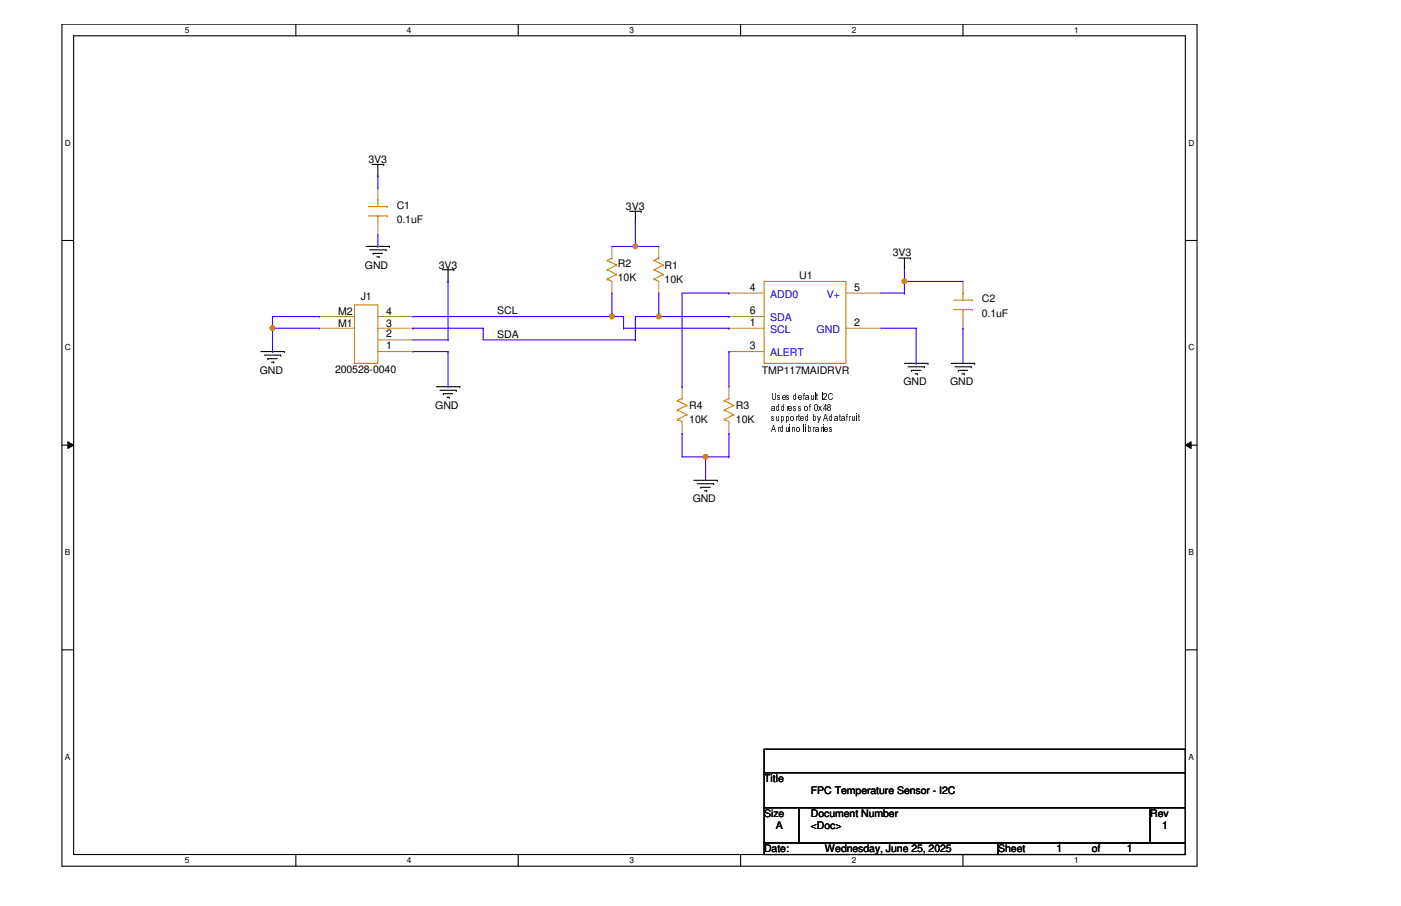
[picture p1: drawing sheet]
<svg xmlns="http://www.w3.org/2000/svg" width="432mm" height="279mm" viewBox="0 0 432 279" stroke-linecap="round" stroke-linejoin="round" font-family="sans-serif">
<path d="M19.1 7.5h349.8v259.6h-349.8zM22.7 11h342.6v252.5h-342.6z" fill="none" stroke="#000" stroke-width=".34"/>
<g fill="#fff">
<path d="M56.9 7.8h1.5v2.9h-1.5z"/>
<path d="M56.9 263.9h1.5v2.9h-1.5z"/>
</g>
<path d="M91.2 7.5v3.5M91.2 263.5v3.6" fill="none" stroke="#000" stroke-width=".34"/>
<g fill="#fff">
<path d="M125.4 7.8h1.5v2.9h-1.5z"/>
<path d="M125.4 263.9h1.5v2.9h-1.5z"/>
</g>
<path d="M159.7 7.5v3.5M159.7 263.5v3.6" fill="none" stroke="#000" stroke-width=".34"/>
<g fill="#fff">
<path d="M194 7.8h1.4v2.9h-1.4z"/>
<path d="M194 263.9h1.4v2.9h-1.4z"/>
</g>
<path d="M228.3 7.5v3.5M228.3 263.5v3.6" fill="none" stroke="#000" stroke-width=".34"/>
<g fill="#fff">
<path d="M262.5 7.8h1.4v2.9h-1.4z"/>
<path d="M262.5 263.9h1.4v2.9h-1.4z"/>
</g>
<path d="M296.8 7.5v3.5M296.8 263.5v3.6" fill="none" stroke="#000" stroke-width=".34"/>
<g fill="#fff">
<path d="M331 7.8h1.5v2.9h-1.5z"/>
<path d="M331 263.9h1.5v2.9h-1.5z"/>
<path d="M20 42.6h1.9v2.9h-1.9z"/>
<path d="M366.3 42.6h1.8v2.9h-1.8z"/>
<path d="M20 105.7h1.9v2.9h-1.9z"/>
<path d="M366.3 105.7h1.8v2.9h-1.8z"/>
</g>
<path d="M19.1 74.2h3.6M365.3 74.2h3.6" fill="none" stroke="#000" stroke-width=".34"/>
<g fill="#fff">
<path d="M20 168.8h1.8v2.9h-1.8z"/>
<path d="M366.3 168.8h1.7v2.9h-1.7z"/>
</g>
<path d="M19.1 137.3h3.6M365.3 137.3h3.6" fill="none" stroke="#000" stroke-width=".34"/>
<path d="M20.9 136.2l1.8 1.1-1.8 1zM365.3 137.3l1.8-1.1v2.1z" fill="#000"/>
<path d="M20.9 136.2l1.8 1.1-1.8 1zM365.3 137.3l1.8-1.1v2.1z" fill="none" stroke="#000" stroke-width=".31"/>
<g fill="#fff">
<path d="M20 231.9h1.8v2.9h-1.8z"/>
<path d="M366.3 231.9h1.7v2.9h-1.7z"/>
</g>
<g fill="none" stroke="#000" stroke-width=".34">
<path d="M114.7 50.7h3.6M116.5 50.7v3.6M112.9 76h7.2M114 77h5M115 78.1h2.9M116.1 79.2h.7M194 65.2h3.6M195.8 65.2v3.5M277 79.6h3.6M278.8 79.6v3.6M136.3 83.2h3.6M138.1 83.2v3.6"/>
<path d="M80.4 108.4h7.2M81.5 109.5h5M82.6 110.6h2.8M83.7 111.7h.7M134.5 119.3h7.2M278.8 112.1h7.2M279.9 113.1h5M280.9 114.2h2.9M282 115.3h.7M293.2 112.1h7.2M294.3 113.1h5M295.4 114.2h2.8"/>
<path d="M296.5 115.3h.7M135.6 120.4h5M136.7 121.4h2.8M137.8 122.5h.7M213.9 148.1h7.2M214.9 149.2h5.1M216 150.3h2.9M217.1 151.3h.7M19.1 200.4h3.6M365.3 200.4h3.6M235.5 231.1h129.8v7.2h-129.8zM235.5 238.3h129.8v10.8h-129.8z"/>
<path d="M235.5 249.1h10.8v10.8h-10.8zM235.5 259.9h72.1v3.6h-72.1zM246.3 249.1h108.2v10.8h-108.2zM307.6 259.9h57.7v3.6h-57.7zM354.5 249.1h10.8v10.8h-10.8z"/>
</g>
<g fill="#000">
<circle cx="116.5" cy="54.3" r=".17"/>
<circle cx="118.3" cy="50.7" r=".17"/>
<circle cx="115" cy="78.1" r=".17"/>
<circle cx="116.8" cy="79.2" r=".17"/>
<circle cx="119" cy="77" r=".17"/>
<circle cx="120.1" cy="76" r=".17"/>
<circle cx="195.8" cy="68.7" r=".17"/>
<circle cx="197.6" cy="65.2" r=".17"/>
<circle cx="280.6" cy="79.6" r=".17"/>
<circle cx="138.1" cy="86.8" r=".17"/>
<circle cx="139.9" cy="83.2" r=".17"/>
<circle cx="278.8" cy="83.2" r=".17"/>
<circle cx="82.6" cy="110.6" r=".17"/>
<circle cx="84.4" cy="111.7" r=".17"/>
<circle cx="86.5" cy="109.5" r=".17"/>
<circle cx="87.6" cy="108.4" r=".17"/>
<circle cx="141.7" cy="119.3" r=".17"/>
<circle cx="280.9" cy="114.2" r=".17"/>
<circle cx="282.7" cy="115.3" r=".17"/>
<circle cx="284.9" cy="113.1" r=".17"/>
<circle cx="286" cy="112.1" r=".17"/>
<circle cx="295.4" cy="114.2" r=".17"/>
<circle cx="297.2" cy="115.3" r=".17"/>
<circle cx="299.3" cy="113.1" r=".17"/>
<circle cx="300.4" cy="112.1" r=".17"/>
<circle cx="136.7" cy="121.4" r=".17"/>
<circle cx="138.5" cy="122.5" r=".17"/>
<circle cx="140.6" cy="120.4" r=".17"/>
<circle cx="216" cy="150.3" r=".17"/>
<circle cx="217.8" cy="151.3" r=".17"/>
<circle cx="220" cy="149.2" r=".17"/>
<circle cx="221.1" cy="148.1" r=".17"/>
</g>
<path d="M187.2 86.1l1.4 .7" fill="none" stroke="#cc8006" stroke-width=".34"/>
<circle cx="187.2" cy="86.1" r=".17" fill="#cc8006"/>
<path d="M190 84.6l-2.8 1.5" fill="none" stroke="#cc8006" stroke-width=".34"/>
<circle cx="190" cy="84.6" r=".17" fill="#cc8006"/>
<path d="M187.2 83.2l2.8 1.4" fill="none" stroke="#cc8006" stroke-width=".34"/>
<circle cx="187.2" cy="83.2" r=".17" fill="#cc8006"/>
<path d="M190 81.7l-2.8 1.5" fill="none" stroke="#cc8006" stroke-width=".34"/>
<circle cx="190" cy="81.7" r=".17" fill="#cc8006"/>
<path d="M187.2 80.3l2.8 1.4" fill="none" stroke="#cc8006" stroke-width=".34"/>
<circle cx="187.2" cy="80.3" r=".17" fill="#cc8006"/>
<path d="M188.6 79.6l-1.4 .7" fill="none" stroke="#cc8006" stroke-width=".34"/>
<circle cx="188.6" cy="79.6" r=".17" fill="#cc8006"/>
<path d="M188.6 86.8v3.6" fill="none" stroke="#a84" stroke-width=".34"/>
<circle cx="188.6" cy="90.4" r=".17" fill="#a84"/>
<path d="M188.6 76v3.6" fill="none" stroke="#a84" stroke-width=".34"/>
<circle cx="188.6" cy="76" r=".17" fill="#a84"/>
<path d="M109.3 94h7.2v18.1h-7.2z" fill="none" stroke="#cc8006" stroke-width=".34"/>
<path d="M116.5 108.4h10.8" fill="none" stroke="#a84" stroke-width=".34"/>
<circle cx="127.3" cy="108.4" r=".17" fill="#a84"/>
<path d="M116.5 104.8h10.8" fill="none" stroke="#a84" stroke-width=".34"/>
<circle cx="127.3" cy="104.8" r=".17" fill="#a84"/>
<path d="M116.5 101.2h10.8" fill="none" stroke="#a84" stroke-width=".34"/>
<circle cx="127.3" cy="101.2" r=".17" fill="#a84"/>
<path d="M116.5 97.6h10.8" fill="none" stroke="#a84" stroke-width=".34"/>
<circle cx="127.3" cy="97.6" r=".17" fill="#a84"/>
<path d="M98.4 101.2h10.9" fill="none" stroke="#a84" stroke-width=".34"/>
<circle cx="98.4" cy="101.2" r=".17" fill="#a84"/>
<path d="M98.4 97.6h10.9" fill="none" stroke="#a84" stroke-width=".34"/>
<circle cx="98.4" cy="97.6" r=".17" fill="#a84"/>
<path d="M201.6 86.1l1.4 .7" fill="none" stroke="#cc8006" stroke-width=".34"/>
<circle cx="201.6" cy="86.1" r=".17" fill="#cc8006"/>
<path d="M204.5 84.6l-2.9 1.5" fill="none" stroke="#cc8006" stroke-width=".34"/>
<circle cx="204.5" cy="84.6" r=".17" fill="#cc8006"/>
<path d="M201.6 83.2l2.9 1.4" fill="none" stroke="#cc8006" stroke-width=".34"/>
<circle cx="201.6" cy="83.2" r=".17" fill="#cc8006"/>
<path d="M204.5 81.7l-2.9 1.5" fill="none" stroke="#cc8006" stroke-width=".34"/>
<circle cx="204.5" cy="81.7" r=".17" fill="#cc8006"/>
<path d="M201.6 80.3l2.9 1.4" fill="none" stroke="#cc8006" stroke-width=".34"/>
<circle cx="201.6" cy="80.3" r=".17" fill="#cc8006"/>
<path d="M203 79.6l-1.4 .7" fill="none" stroke="#cc8006" stroke-width=".34"/>
<circle cx="203" cy="79.6" r=".17" fill="#cc8006"/>
<path d="M203 86.8v3.6" fill="none" stroke="#a84" stroke-width=".34"/>
<circle cx="203" cy="90.4" r=".17" fill="#a84"/>
<path d="M203 76v3.6" fill="none" stroke="#a84" stroke-width=".34"/>
<circle cx="203" cy="76" r=".17" fill="#a84"/>
<path d="M293.9 95.5h5.8" fill="none" stroke="#cc8006" stroke-width=".34"/>
<circle cx="299.7" cy="95.5" r=".17" fill="#cc8006"/>
<path d="M293.9 92.6h5.8" fill="none" stroke="#cc8006" stroke-width=".34"/>
<circle cx="299.7" cy="92.6" r=".17" fill="#cc8006"/>
<path d="M296.8 90.4v2.2" fill="none" stroke="#cc8006" stroke-width=".34"/>
<circle cx="296.8" cy="90.4" r=".17" fill="#cc8006"/>
<path d="M296.8 95.5v2.1" fill="none" stroke="#cc8006" stroke-width=".34"/>
<circle cx="296.8" cy="95.5" r=".17" fill="#cc8006"/>
<path d="M296.8 86.8v3.6" fill="none" stroke="#a84" stroke-width=".34"/>
<circle cx="296.8" cy="86.8" r=".17" fill="#a84"/>
<path d="M296.8 97.6v3.6" fill="none" stroke="#a84" stroke-width=".34"/>
<circle cx="296.8" cy="101.2" r=".17" fill="#a84"/>
<path d="M113.6 66.6h5.7" fill="none" stroke="#cc8006" stroke-width=".34"/>
<circle cx="119.3" cy="66.6" r=".17" fill="#cc8006"/>
<path d="M113.6 63.7h5.7" fill="none" stroke="#cc8006" stroke-width=".34"/>
<circle cx="119.3" cy="63.7" r=".17" fill="#cc8006"/>
<path d="M116.5 61.6v2.1" fill="none" stroke="#cc8006" stroke-width=".34"/>
<circle cx="116.5" cy="61.6" r=".17" fill="#cc8006"/>
<path d="M116.5 66.6v2.1" fill="none" stroke="#cc8006" stroke-width=".34"/>
<circle cx="116.5" cy="66.6" r=".17" fill="#cc8006"/>
<path d="M116.5 58v3.6" fill="none" stroke="#a84" stroke-width=".34"/>
<circle cx="116.5" cy="58" r=".17" fill="#a84"/>
<path d="M116.5 68.7v3.6" fill="none" stroke="#a84" stroke-width=".34"/>
<circle cx="116.5" cy="72.3" r=".17" fill="#a84"/>
<path d="M235.5 86.8h25.2v25.3h-25.2z" fill="none" stroke="#cc8006" stroke-width=".34"/>
<path d="M224.7 101.2h10.8" fill="none" stroke="#a84" stroke-width=".34"/>
<circle cx="224.7" cy="101.2" r=".17" fill="#a84"/>
<path d="M260.7 101.2h10.9" fill="none" stroke="#a84" stroke-width=".34"/>
<circle cx="271.6" cy="101.2" r=".17" fill="#a84"/>
<path d="M224.7 108.4h10.8" fill="none" stroke="#a84" stroke-width=".34"/>
<circle cx="224.7" cy="108.4" r=".17" fill="#a84"/>
<path d="M224.7 90.4h10.8" fill="none" stroke="#a84" stroke-width=".34"/>
<circle cx="224.7" cy="90.4" r=".17" fill="#a84"/>
<path d="M260.7 90.4h10.9" fill="none" stroke="#a84" stroke-width=".34"/>
<circle cx="271.6" cy="90.4" r=".17" fill="#a84"/>
<path d="M224.7 97.6h10.8" fill="none" stroke="#a84" stroke-width=".34"/>
<circle cx="224.7" cy="97.6" r=".17" fill="#a84"/>
<path d="M208.8 129.4l1.4 .7" fill="none" stroke="#cc8006" stroke-width=".34"/>
<circle cx="208.8" cy="129.4" r=".17" fill="#cc8006"/>
<path d="M211.7 127.9l-2.9 1.5" fill="none" stroke="#cc8006" stroke-width=".34"/>
<circle cx="211.7" cy="127.9" r=".17" fill="#cc8006"/>
<path d="M208.8 126.4l2.9 1.5" fill="none" stroke="#cc8006" stroke-width=".34"/>
<circle cx="208.8" cy="126.4" r=".17" fill="#cc8006"/>
<path d="M211.7 125l-2.9 1.4" fill="none" stroke="#cc8006" stroke-width=".34"/>
<circle cx="211.7" cy="125" r=".17" fill="#cc8006"/>
<path d="M208.8 123.6l2.9 1.4" fill="none" stroke="#cc8006" stroke-width=".34"/>
<circle cx="208.8" cy="123.6" r=".17" fill="#cc8006"/>
<path d="M210.2 122.9l-1.4 .7" fill="none" stroke="#cc8006" stroke-width=".34"/>
<circle cx="210.2" cy="122.9" r=".17" fill="#cc8006"/>
<path d="M210.2 130.1v3.6" fill="none" stroke="#a84" stroke-width=".34"/>
<circle cx="210.2" cy="133.7" r=".17" fill="#a84"/>
<path d="M210.2 119.3v3.6" fill="none" stroke="#a84" stroke-width=".34"/>
<circle cx="210.2" cy="119.3" r=".17" fill="#a84"/>
<path d="M223.2 129.4l1.5 .7" fill="none" stroke="#cc8006" stroke-width=".34"/>
<circle cx="223.2" cy="129.4" r=".17" fill="#cc8006"/>
<path d="M226.1 127.9l-2.9 1.5" fill="none" stroke="#cc8006" stroke-width=".34"/>
<circle cx="226.1" cy="127.9" r=".17" fill="#cc8006"/>
<path d="M223.2 126.4l2.9 1.5" fill="none" stroke="#cc8006" stroke-width=".34"/>
<circle cx="223.2" cy="126.4" r=".17" fill="#cc8006"/>
<path d="M226.1 125l-2.9 1.4" fill="none" stroke="#cc8006" stroke-width=".34"/>
<circle cx="226.1" cy="125" r=".17" fill="#cc8006"/>
<path d="M223.2 123.6l2.9 1.4" fill="none" stroke="#cc8006" stroke-width=".34"/>
<circle cx="223.2" cy="123.6" r=".17" fill="#cc8006"/>
<path d="M224.7 122.9l-1.5 .7" fill="none" stroke="#cc8006" stroke-width=".34"/>
<circle cx="224.7" cy="122.9" r=".17" fill="#cc8006"/>
<path d="M224.7 130.1v3.6" fill="none" stroke="#a84" stroke-width=".34"/>
<circle cx="224.7" cy="133.7" r=".17" fill="#a84"/>
<path d="M224.7 119.3v3.6" fill="none" stroke="#a84" stroke-width=".34"/>
<circle cx="224.7" cy="119.3" r=".17" fill="#a84"/>
<path d="M127.3 108.4h10.8" fill="none" stroke="#4200ff" stroke-width=".34"/>
<circle cx="138.1" cy="108.4" r=".17" fill="#4200ff"/>
<path d="M138.1 108.4v10.9" fill="none" stroke="#4200ff" stroke-width=".34"/>
<circle cx="138.1" cy="119.3" r=".17" fill="#4200ff"/>
<path d="M84 97.6h14.4" fill="none" stroke="#4200ff" stroke-width=".34"/>
<circle cx="84" cy="97.6" r=".17" fill="#4200ff"/>
<path d="M84 97.6v3.6" fill="none" stroke="#4200ff" stroke-width=".34"/>
<circle cx="84" cy="101.2" r=".17" fill="#4200ff"/>
<path d="M84 101.2h14.4" fill="none" stroke="#4200ff" stroke-width=".34"/>
<circle cx="84" cy="101.2" r=".17" fill="#4200ff"/>
<path d="M84 101.2v7.2" fill="none" stroke="#4200ff" stroke-width=".34"/>
<circle cx="84" cy="108.4" r=".17" fill="#4200ff"/>
<circle cx="84" cy="101.2" r=".7" fill="#f00"/>
<circle cx="84" cy="101.2" r=".7" fill="none" stroke="#f00" stroke-width=".34"/>
<path d="M271.6 101.2h10.8" fill="none" stroke="#4200ff" stroke-width=".34"/>
<circle cx="282.4" cy="101.2" r=".17" fill="#4200ff"/>
<path d="M282.4 101.2v10.9" fill="none" stroke="#4200ff" stroke-width=".34"/>
<circle cx="282.4" cy="112.1" r=".17" fill="#4200ff"/>
<path d="M127.3 97.6h61.3" fill="none" stroke="#4200ff" stroke-width=".34"/>
<circle cx="188.6" cy="97.6" r=".17" fill="#4200ff"/>
<circle cx="188.6" cy="97.6" r=".7" fill="#f00"/>
<circle cx="188.6" cy="97.6" r=".7" fill="none" stroke="#f00" stroke-width=".34"/>
<path d="M192.2 97.6v3.6" fill="none" stroke="#4200ff" stroke-width=".34"/>
<circle cx="192.2" cy="101.2" r=".17" fill="#4200ff"/>
<path d="M192.2 101.2h32.5" fill="none" stroke="#4200ff" stroke-width=".34"/>
<circle cx="224.7" cy="101.2" r=".17" fill="#4200ff"/>
<path d="M195.8 97.6h7.2" fill="none" stroke="#4200ff" stroke-width=".34"/>
<circle cx="203" cy="97.6" r=".17" fill="#4200ff"/>
<circle cx="203" cy="97.6" r=".7" fill="#f00"/>
<circle cx="203" cy="97.6" r=".7" fill="none" stroke="#f00" stroke-width=".34"/>
<path d="M195.8 97.6v7.2" fill="none" stroke="#4200ff" stroke-width=".34"/>
<circle cx="195.8" cy="104.8" r=".17" fill="#4200ff"/>
<path d="M148.9 104.8h46.9" fill="none" stroke="#4200ff" stroke-width=".34"/>
<circle cx="195.8" cy="104.8" r=".17" fill="#4200ff"/>
<path d="M148.9 101.2v3.6" fill="none" stroke="#4200ff" stroke-width=".34"/>
<circle cx="148.9" cy="101.2" r=".17" fill="#4200ff"/>
<path d="M127.3 101.2h21.6" fill="none" stroke="#4200ff" stroke-width=".34"/>
<circle cx="127.3" cy="101.2" r=".17" fill="#4200ff"/>
<path d="M127.3 104.8h10.8" fill="none" stroke="#4200ff" stroke-width=".34"/>
<circle cx="138.1" cy="104.8" r=".17" fill="#4200ff"/>
<path d="M138.1 86.8v18" fill="none" stroke="#4200ff" stroke-width=".34"/>
<circle cx="138.1" cy="86.8" r=".17" fill="#4200ff"/>
<path d="M271.6 90.4h7.2" fill="none" stroke="#4200ff" stroke-width=".34"/>
<circle cx="278.8" cy="90.4" r=".17" fill="#4200ff"/>
<path d="M278.8 83.2v3.6" fill="none" stroke="#4200ff" stroke-width=".34"/>
<circle cx="278.8" cy="86.8" r=".17" fill="#4200ff"/>
<path d="M188.6 76h7.2" fill="none" stroke="#4200ff" stroke-width=".34"/>
<circle cx="195.8" cy="76" r=".17" fill="#4200ff"/>
<path d="M195.8 68.7v7.3" fill="none" stroke="#4200ff" stroke-width=".34"/>
<circle cx="195.8" cy="68.7" r=".17" fill="#4200ff"/>
<path d="M195.8 76h7.2" fill="none" stroke="#4200ff" stroke-width=".34"/>
<circle cx="195.8" cy="76" r=".17" fill="#4200ff"/>
<circle cx="195.8" cy="76" r=".7" fill="#f00"/>
<circle cx="195.8" cy="76" r=".7" fill="none" stroke="#f00" stroke-width=".34"/>
<path d="M188.6 90.4v7.2" fill="none" stroke="#4200ff" stroke-width=".34"/>
<circle cx="188.6" cy="97.6" r=".17" fill="#4200ff"/>
<path d="M188.6 97.6h3.6" fill="none" stroke="#4200ff" stroke-width=".34"/>
<circle cx="192.2" cy="97.6" r=".17" fill="#4200ff"/>
<path d="M203 90.4v7.2" fill="none" stroke="#4200ff" stroke-width=".34"/>
<circle cx="203" cy="97.6" r=".17" fill="#4200ff"/>
<path d="M203 97.6h21.7" fill="none" stroke="#4200ff" stroke-width=".34"/>
<circle cx="224.7" cy="97.6" r=".17" fill="#4200ff"/>
<path d="M210.2 90.4v28.9" fill="none" stroke="#4200ff" stroke-width=".34"/>
<circle cx="210.2" cy="119.3" r=".17" fill="#4200ff"/>
<path d="M224.7 108.4v10.9" fill="none" stroke="#4200ff" stroke-width=".34"/>
<circle cx="224.7" cy="108.4" r=".17" fill="#4200ff"/>
<path d="M210.2 133.7v7.2" fill="none" stroke="#4200ff" stroke-width=".34"/>
<circle cx="210.2" cy="133.7" r=".17" fill="#4200ff"/>
<path d="M210.2 140.9h7.3" fill="none" stroke="#4200ff" stroke-width=".34"/>
<circle cx="217.5" cy="140.9" r=".17" fill="#4200ff"/>
<circle cx="217.4" cy="140.9" r=".7" fill="#f00"/>
<circle cx="217.4" cy="140.9" r=".7" fill="none" stroke="#f00" stroke-width=".34"/>
<path d="M217.5 140.9v7.2" fill="none" stroke="#4200ff" stroke-width=".34"/>
<circle cx="217.5" cy="140.9" r=".17" fill="#4200ff"/>
<path d="M224.7 133.7v7.2" fill="none" stroke="#4200ff" stroke-width=".34"/>
<circle cx="224.7" cy="133.7" r=".17" fill="#4200ff"/>
<path d="M210.2 90.4h14.5" fill="none" stroke="#4200ff" stroke-width=".34"/>
<circle cx="224.7" cy="90.4" r=".17" fill="#4200ff"/>
<path d="M217.5 140.9h7.2" fill="none" stroke="#4200ff" stroke-width=".34"/>
<circle cx="224.7" cy="140.9" r=".17" fill="#4200ff"/>
<path d="M116.5 72.3v3.7" fill="none" stroke="#4200ff" stroke-width=".34"/>
<circle cx="116.5" cy="76" r=".17" fill="#4200ff"/>
<path d="M116.5 54.3v3.7" fill="none" stroke="#4200ff" stroke-width=".34"/>
<circle cx="116.5" cy="58" r=".17" fill="#4200ff"/>
<path d="M278.8 86.8h18" fill="none" stroke="#4200ff" stroke-width=".34"/>
<circle cx="278.8" cy="86.8" r=".17" fill="#4200ff"/>
<circle cx="278.7" cy="86.8" r=".7" fill="#f00"/>
<circle cx="278.7" cy="86.8" r=".7" fill="none" stroke="#f00" stroke-width=".34"/>
<path d="M278.8 86.8v3.6" fill="none" stroke="#4200ff" stroke-width=".34"/>
<circle cx="278.8" cy="90.4" r=".17" fill="#4200ff"/>
<path d="M296.8 101.2v10.9" fill="none" stroke="#4200ff" stroke-width=".34"/>
<circle cx="296.8" cy="101.2" r=".17" fill="#4200ff"/>
<circle cx="84" cy="101.2" r=".7" fill="#f00"/>
<circle cx="84" cy="101.2" r=".7" fill="none" stroke="#f00" stroke-width=".34"/>
<circle cx="188.6" cy="97.6" r=".7" fill="#f00"/>
<circle cx="188.6" cy="97.6" r=".7" fill="none" stroke="#f00" stroke-width=".34"/>
<circle cx="203" cy="97.6" r=".7" fill="#f00"/>
<circle cx="203" cy="97.6" r=".7" fill="none" stroke="#f00" stroke-width=".34"/>
<circle cx="195.8" cy="76" r=".7" fill="#f00"/>
<circle cx="195.8" cy="76" r=".7" fill="none" stroke="#f00" stroke-width=".34"/>
<circle cx="217.4" cy="140.9" r=".7" fill="#f00"/>
<circle cx="217.4" cy="140.9" r=".7" fill="none" stroke="#f00" stroke-width=".34"/>
<circle cx="278.7" cy="86.8" r=".7" fill="#f00"/>
<circle cx="278.7" cy="86.8" r=".7" fill="none" stroke="#f00" stroke-width=".34"/>
<g font-size="3.3">
<text x="231.1" y="89.6">4</text>
<text x="263.3" y="89.6">5</text>
<text x="231.1" y="100.5">1</text>
<text x="231.1" y="96.9">6</text>
<text x="263.3" y="100.5">2</text>
<text x="119" y="107.7">1</text>
<text x="119" y="104.1">2</text>
<text x="231.1" y="107.7">3</text>
</g>
<g font-size="3.3" fill="#00c">
<text x="237.3" y="91.9">ADD0</text>
<text x="254.8" y="91.9">V+</text>
<text x="237.3" y="99.1">SDA</text>
<text x="237.3" y="102.7">SCL</text>
<text x="251.6" y="102.7">GND</text>
<text x="237.3" y="109.9">ALERT</text>
</g>
<g font-size="3.2">
<text x="113.6" y="50.4">3V3</text>
<text x="122.3" y="64.4">C1</text>
<text x="192.9" y="64.8">3V3</text>
<text x="122.3" y="68.7">0.1uF</text>
<text x="112.5" y="82.8">GND</text>
<text x="135.2" y="82.8">3V3</text>
<text x="190.4" y="82.5">R2</text>
<text x="204.9" y="82.8">R1</text>
<text x="275.2" y="78.9">3V3</text>
<text x="190.4" y="86.8">10K</text>
<text x="204.9" y="87.2">10K</text>
<text x="246.3" y="86.1">U1</text>
<text x="111.2" y="92.5">J1</text>
<text x="302.6" y="93.3">C2</text>
<text x="104.2" y="100.8">M1</text>
<text x="104.2" y="97.2">M2</text>
<text x="119" y="100.8">3</text>
<text x="119" y="97.2">4</text>
<text x="153.2" y="96.9">SCL</text>
<text x="302.6" y="97.6">0.1uF</text>
<text x="153.2" y="104.1">SDA</text>
<text x="80.1" y="115.3">GND</text>
<text x="103.3" y="114.9">200528-0040</text>
<text x="234.8" y="115.3">TMP117MAIDRVR</text>
<text x="278.4" y="118.9">GND</text>
<text x="292.8" y="118.9">GND</text>
<text x="237.7" y="123.4">Uses default I2C</text>
<text x="134.2" y="126.1">GND</text>
<text x="212.4" y="126.1">R4</text>
<text x="212.4" y="130.4">10K</text>
<text x="226.8" y="126.1">R3</text>
<text x="226.8" y="130.4">10K</text>
<text x="237.7" y="126.7">address of 0x48</text>
<text x="237.7" y="129.9">supported by Adatafruit</text>
<text x="237.7" y="133.2">Arduino libraries</text>
<text x="213.5" y="154.9">GND</text>
<text x="235.5" y="241.2">Title</text>
<text x="249.9" y="244.8">FPC Temperature Sensor - I2C</text>
<text x="235.5" y="252">Size</text>
<text x="249.9" y="252">Document Number</text>
<text x="354.5" y="252">Rev</text>
<text x="239.1" y="255.6">A</text>
<text x="249.9" y="255.6">&lt;Doc&gt;</text>
<text x="358.1" y="255.6">1</text>
<text x="235.5" y="262.8">Date:</text>
<text x="254.3" y="262.8">Wednesday, June 25, 2025</text>
<text x="307.6" y="262.8">Sheet</text>
<text x="325.7" y="262.8">1</text>
<text x="336.5" y="262.8">of</text>
<text x="347.3" y="262.8">1</text>
</g>
<g font-size="2.6">
<text x="56.9" y="10.2">5</text>
<text x="125.4" y="10.2">4</text>
<text x="194" y="10.2">3</text>
<text x="262.5" y="10.2">2</text>
<text x="331" y="10.2">1</text>
<text x="20" y="44.9">D</text>
<text x="366.3" y="44.9">D</text>
<text x="20" y="108">C</text>
<text x="366.3" y="108">C</text>
<text x="20" y="171.2">B</text>
<text x="366.3" y="171.2">B</text>
<text x="20" y="234.3">A</text>
<text x="366.3" y="234.3">A</text>
<text x="56.9" y="266.2">5</text>
<text x="125.4" y="266.2">4</text>
<text x="194" y="266.2">3</text>
<text x="262.5" y="266.2">2</text>
<text x="331" y="266.2">1</text>
</g>
</svg>
